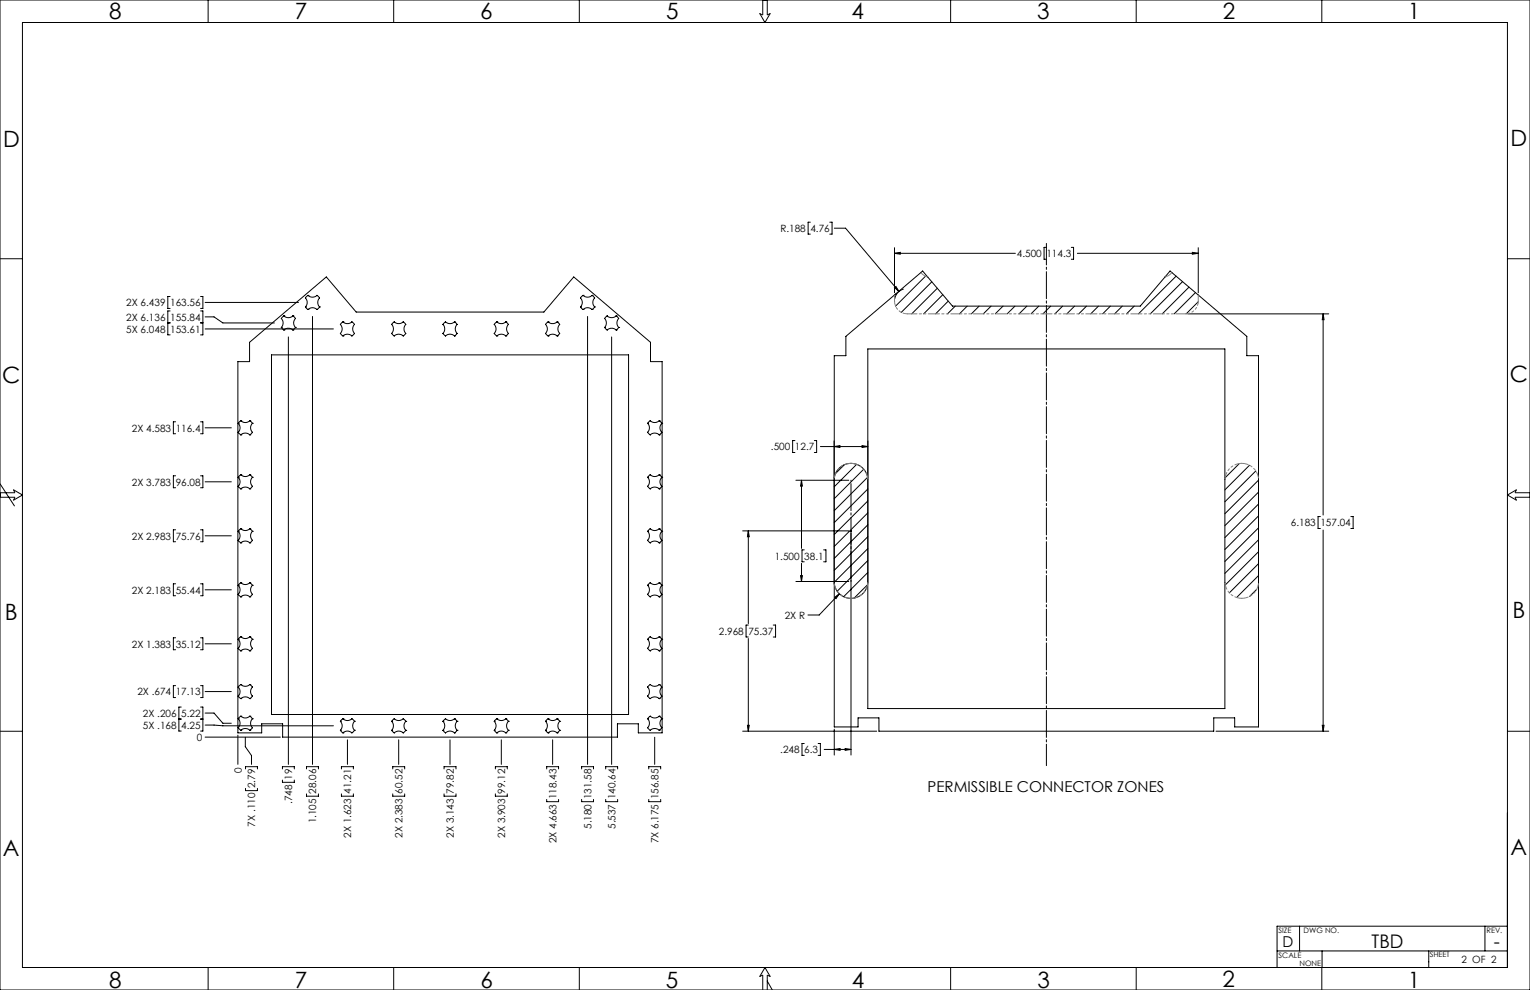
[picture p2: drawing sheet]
<svg xmlns="http://www.w3.org/2000/svg" width="864mm" height="559mm" viewBox="0 0 864 559" stroke-linecap="round" stroke-linejoin="round" font-family="sans-serif">
<g fill="none" stroke="#000" stroke-width=".56">
<path d="M117 0v13M222 0v13M327 0v13M431 0v8h-2l3 5 3-5h-2v-8M537 0v13M641 0v13M746 0v13M0 0h864v559h-864zM13 13h838v533h-838zM457 125h-1v7h1M468 125h2v7h-2M471 129h6l30 36"/>
<path d="M505 140v25M591 140h-2v6h2M605 140h1v6h-1M676 140v25M0 146h13M505 143l3-1v1zM505 143h68M522 156l-17 17M526 159l-17 17M608 143h68M664 156l-21 21M667 159l-18 18"/>
<path d="M673 142l3 1h-3zM851 146h13M96 167h-1v7h1M96 176h-1v13h1M113 167h2v7h-2M113 176h2v13h-2M116 179h5l5 3h29M116 171h52M159 180a4 4 0 0 1 0 5M159 180h.1M160 178a4 4 0 0 0 5 0M160 178h.1"/>
<path d="M160 178l-1 2M165 178l2 2M165 178h.1M167 180a4 4 0 0 0 0 5M167 180h.1M172 173h.1M172 173l2 2M172 168a4 4 0 0 1 0 5M172 168h.1M174 167a4 4 0 0 0 5 0l1 1M174 167h.1M174 167l-2 1"/>
<path d="M174 175h.1M176 179v252M180 173h.1M180 168a4 4 0 0 0 0 5M180 173l-1 2a4 4 0 0 0-5 0M180 168h.1M328 173l1 2M328 173h.1M328 168a4 4 0 0 1 0 5M328 168h.1M329 175a4 4 0 0 1 5 0M329 175h.1"/>
<path d="M329 167a4 4 0 0 0 5 0M329 167h.1M329 167l-1 1M332 179v252M334 175h.1M334 167l2 1M334 167h.1M336 173l-2 2M336 173h.1M336 168a4 4 0 0 0 0 5M336 168h.1M341 180a4 4 0 0 1 0 5"/>
<path d="M341 180h.1M348 178l1 2M348 178a4 4 0 0 1-6 0l-1 2M348 178h.1M349 180a4 4 0 0 0 0 5M349 180h.1M505 162h1l1 3zM506 166l-1 1M510 163a7 7 0 0 0-5 6M529 163l-14 14M532 166l-11 11M535 170l-7 7"/>
<path d="M539 173l-4 4M546 173l-4 4M553 173l-5 4M559 173l-4 4M566 173l-4 4M573 173l-5 4M580 173l-5 4M586 173l-4 4M593 173l-4 4M600 173l-5 4M607 173l-5 4M613 173l-4 4"/>
<path d="M620 173l-4 4M627 173l-5 4M633 173l-4 4M640 173l-4 4M670 177h80M671 162l-15 15M675 165l-12 12M676 170l-6 7M747 177v3h-1zM747 177v114M95 182h1M113 182h2"/>
<path d="M116 186h72M141 193l43-37 17 20h106l17-20 43 37v11h7v210h-14v-5h-11v7h-189v-7h-12v5h-14v-210h7zM159 185l1 1M159 185h.1M160 186h.1M160 186a4 4 0 0 1 5 0M163 190v241M165 186h.1M167 185h.1M167 185l-2 1M192 188l2 2M192 188h.1"/>
<path d="M194 190h.1M194 182l-2 1a4 4 0 0 1 0 5M194 182h.1M194 190a4 4 0 0 1 5 0M194 182a4 4 0 0 0 5 0M199 182h.1M199 190h.1M199 182l1 1a4 4 0 0 0 0 5M200 188l-1 2M200 188h.1M221 188l1 2a4 4 0 0 1 6 0M221 188h.1"/>
<path d="M228 182a4 4 0 0 1-6 0l-1 1a4 4 0 0 1 0 5M228 182h.1M228 190h.1M228 182l1 1a4 4 0 0 0 0 5M229 188l-1 2M229 188h.1M250 188l1 2M250 188h.1M251 182l-1 1a4 4 0 0 1 0 5M251 182h.1M251 190h.1M251 182a4 4 0 0 0 6 0"/>
<path d="M251 190a4 4 0 0 1 6 0M257 182h.1M257 190h.1M257 182l1 1a4 4 0 0 0 0 5M258 188l-1 2M258 188h.1M279 188l1 2M279 188h.1M280 190a4 4 0 0 1 6 0M280 182h.1M280 182l-1 1a4 4 0 0 1 0 5M280 190h.1"/>
<path d="M280 182a4 4 0 0 0 6 0M286 190h.1M286 182l1 1a4 4 0 0 0 0 5M286 182h.1M287 188l-1 2M287 188h.1M308 188l1 2M308 188h.1M309 182a4 4 0 0 0 5 0M309 182h.1M309 182l-1 1a4 4 0 0 1 0 5M309 190a4 4 0 0 1 5 0"/>
<path d="M309 190h.1M314 190h.1M314 182l2 1a4 4 0 0 0 0 5M314 182h.1M316 188l-2 2M316 188h.1M341 185h.1M341 185l2 1a4 4 0 0 1 5 0M345 190v241M348 186h.1M349 185l-1 1M349 185h.1"/>
<path d="M477 190l44-37 17 20h106l16-20 44 37v11h6v209h-13v-5h-12v8h-189v-8h-12v5h-13v-209h6zM490 197h201v203h-201zM153 200h202v203h-202zM99 238h-1v7h1M113 238h2v7h-2M134 239a4 4 0 0 1 0 5M134 239h.1M136 237l-2 2M136 237h.1M136 237a4 4 0 0 0 5 0M141 237l1 2M141 237h.1"/>
<path d="M142 239h.1M142 239a4 4 0 0 0 0 5M366 239h.1M366 239a4 4 0 0 1 0 5M367 237l-1 2M367 237h.1M367 237a4 4 0 0 0 5 0M372 237l2 2M372 237h.1M374 239a4 4 0 0 0 0 5M374 239h.1M116 241h15"/>
<path d="M134 244l2 1M134 244h.1M136 245h.1M136 245a4 4 0 0 1 5 0M141 245h.1M142 244l-1 1M142 244h.1M366 244l1 1M366 244h.1M367 245h.1M367 245a4 4 0 0 1 5 0M372 245h.1"/>
<path d="M374 244l-2 1M374 244h.1M449 249h-2v6h2M460 249h1v6h-1M463 252h27M471 252h3v1zM487 252h3l-3 1zM0 278h8v-2l5 3-5 3v-1h-8M0 273l8 13M99 269h-1v6h1M113 269h2v6h-2M116 272h15"/>
<path d="M134 269a4 4 0 0 1 0 5M134 274l2 2M134 269h.1M134 274h.1M136 268a4 4 0 0 0 5 0M136 276h.1M136 276a4 4 0 0 1 5 0M136 268h.1M136 268l-2 1M141 268h.1M141 276h.1M141 268l1 1"/>
<path d="M142 274l-1 2M142 269a4 4 0 0 0 0 5M142 269h.1M142 274h.1M366 274l1 2M366 269h.1M366 269a4 4 0 0 1 0 5M366 274h.1M367 268l-1 1M367 276h.1M367 268h.1M367 276a4 4 0 0 1 5 0"/>
<path d="M367 268a4 4 0 0 0 5 0M372 276h.1M372 268l2 1M372 268h.1M374 274l-2 2M374 269a4 4 0 0 0 0 5M374 269h.1M374 274h.1M449 271h30M452 271l1 3h-1zM452 271v39M471 271a10 10 0 0 1 9-9 10 10 0 0 1 10 9"/>
<path d="M477 262l-5 5M484 262l-13 13M488 265l-17 16M490 269l-19 19M490 276l-19 19M700 262l-9 8M705 263l-14 14M709 266l-18 17M710 271l-19 19M710 278l-19 19M864 278h-9l1-2-5 3 5 3-1-1h9M99 299h-1v7h1"/>
<path d="M113 299h2v7h-2M134 300h.1M134 300a4 4 0 0 1 0 5M136 298a4 4 0 0 0 5 0M136 298h.1M136 298l-2 2M141 298l1 2M141 298h.1M142 300a4 4 0 0 0 0 5M142 300h.1M366 300h.1M366 300a4 4 0 0 1 0 5"/>
<path d="M367 298l-1 2M367 298h.1M367 298a4 4 0 0 0 5 0M372 298l2 2M372 298h.1M374 300a4 4 0 0 0 0 5M374 300h.1M419 300h60M422 300l1 3h-1zM422 300v52M480 300h1M480 299l1 1"/>
<path d="M480 299v1M481 299l-1 1M490 283l-19 19M490 296l-19 19M490 289l-19 19M710 285l-19 18M710 291l-19 19M710 298l-19 19M745 292h-1v6h1M747 299v114M762 292h2v6h-2M116 302h15"/>
<path d="M134 305l2 1M134 305h.1M136 306h.1M136 306a4 4 0 0 1 5 0M141 306h.1M142 305l-1 1M142 305h.1M366 305l1 1M366 305h.1M367 306h.1M367 306a4 4 0 0 1 5 0M372 306h.1"/>
<path d="M374 305l-2 1M374 305h.1M452 318v10M454 310h-1v7h1M465 310h1v7h-1M480 301v125M490 303l-19 19M490 310l-19 19M490 316l-17 18M710 305l-19 19M710 311l-18 19M710 318l-16 17"/>
<path d="M99 330h-1v6h1M113 330h2v6h-2M116 333h15M134 330h.1M134 330a4 4 0 0 1 0 5M134 335l2 2M134 335h.1M136 329a4 4 0 0 0 5 0M136 329h.1M136 329l-2 1M136 337h.1M136 337a4 4 0 0 1 5 0"/>
<path d="M141 337h.1M141 329l1 1M141 329h.1M142 335l-1 2M142 330a4 4 0 0 0 0 5M142 330h.1M142 335h.1M366 330h.1M366 330a4 4 0 0 1 0 5M366 335l1 2M366 335h.1M367 329l-1 1"/>
<path d="M367 329h.1M367 337h.1M367 329a4 4 0 0 0 5 0M367 337a4 4 0 0 1 5 0M372 329h.1M372 329l2 1M372 337h.1M374 330h.1M374 330a4 4 0 0 0 0 5M374 335l-2 2M374 335h.1M449 328h30"/>
<path d="M452 325h1l-1 3zM471 328a10 10 0 0 0 9 10 10 10 0 0 0 10-10M471 337l3-2-2 3zM474 335l-12 12h-6M490 330l-8 8M490 323l-14 14M709 333l-4 4M710 325l-12 12M136 359a4 4 0 0 0 5 0M136 359h.1M136 359l-2 2M141 359l1 2"/>
<path d="M141 359h.1M367 359l-1 2M367 359h.1M367 359a4 4 0 0 0 5 0M372 359l2 2M372 359h.1M422 353h-1v7h1M436 353h2v7h-2M99 360h-1v7h1M113 360h2v7h-2M116 363h15M134 361h.1"/>
<path d="M134 361a4 4 0 0 1 0 5M134 366l2 1M134 366h.1M136 367h.1M136 367a4 4 0 0 1 5 0M141 367h.1M142 366l-1 1M142 361a4 4 0 0 0 0 5M142 361h.1M142 366h.1M366 366l1 1M366 361h.1"/>
<path d="M366 361a4 4 0 0 1 0 5M366 366h.1M367 367h.1M367 367a4 4 0 0 1 5 0M372 367h.1M374 366l-2 1M374 361a4 4 0 0 0 0 5M374 361h.1M374 366h.1M422 360v53M99 387h-1v7h1M102 399h-1v14h1"/>
<path d="M113 399h2v14h-2M113 387h2v7h-2M116 390h15M134 388a4 4 0 0 1 1 5l1 1M134 388h.1M136 386h.1M136 394h.1M136 386a4 4 0 0 0 5 0M136 394a4 4 0 0 1 5 0M136 386l-2 2M141 394h.1M141 386l1 2"/>
<path d="M141 386h.1M142 388a4 4 0 0 0 0 5l-1 1M142 388h.1M366 388a4 4 0 0 1 0 5l1 1M366 388h.1M367 386l-1 2M367 394h.1M367 386h.1M367 386a4 4 0 0 0 5 0M367 394a4 4 0 0 1 5 0M372 386h.1M372 386l2 2"/>
<path d="M372 394h.1M374 388a4 4 0 0 0-1 5l-1 1M374 388h.1M0 413h13M101 406h1M113 406h2M116 416h42M116 409l72 1M116 402h5l5 6h5M134 415v16M134 406a4 4 0 0 1 0 5M134 411l2 1"/>
<path d="M134 406h.1M134 411h.1M136 404h.1M136 404a4 4 0 0 0 5 0M136 404l-2 2M136 412h.1M136 412a4 4 0 0 1 5 0M138 416v5l4 5v5M141 412h.1M141 404l1 2M141 404h.1M142 406a4 4 0 0 0 0 5"/>
<path d="M142 406h.1M142 411l-1 1M142 411h.1M192 412h.1M192 407a4 4 0 0 1 0 5M192 407h.1M192 412l2 2M194 414a4 4 0 0 1 5 0M194 414h.1M194 406l-2 1M194 406h.1M194 406a4 4 0 0 0 5 0"/>
<path d="M196 418v13M199 414h.1M199 406h.1M199 406l1 1M200 412h.1M200 412l-1 2M200 407h.1M200 407a4 4 0 0 0 0 5M221 412l1 2a4 4 0 0 1 6 0M221 412h.1M221 407a4 4 0 0 1 0 5M221 407h.1"/>
<path d="M225 418v13M228 406a4 4 0 0 1-6 0l-1 1M228 414h.1M228 406h.1M228 406l1 1M229 412h.1M229 412l-1 2M229 407h.1M229 407a4 4 0 0 0 0 5M250 407a4 4 0 0 1 0 5M250 412l1 2M250 407h.1"/>
<path d="M250 412h.1M251 406l-1 1M251 414h.1M251 406h.1M251 406a4 4 0 0 0 6 0M251 414a4 4 0 0 1 6 0M254 418v13M257 406h.1M257 414h.1M257 406l1 1M258 407h.1M258 412l-1 2"/>
<path d="M258 412h.1M258 407a4 4 0 0 0 0 5M279 407h.1M279 407a4 4 0 0 1 0 5M279 412h.1M279 412l1 2M280 406a4 4 0 0 0 6 0M280 406l-1 1M280 414h.1M280 414a4 4 0 0 1 6 0M280 406h.1M283 418v13"/>
<path d="M286 414h.1M286 406l1 1M286 406h.1M287 407h.1M287 407a4 4 0 0 0 0 5M287 412l-1 2M287 412h.1M308 407h.1M308 412h.1M308 407a4 4 0 0 1 0 5M308 412l1 2M309 414h.1"/>
<path d="M309 406h.1M309 414a4 4 0 0 1 5 0M309 406l-1 1M309 406a4 4 0 0 0 5 0M312 418v13M314 414h.1M314 406l2 1M314 406h.1M316 407h.1M316 407a4 4 0 0 0 0 5M316 412l-2 2M316 412h.1"/>
<path d="M366 406h.1M366 411l1 1M366 406a4 4 0 0 1 0 5M366 411h.1M367 404l-1 2M367 412h.1M367 404h.1M367 412a4 4 0 0 1 5 0M367 404a4 4 0 0 0 5 0M370 416v15M372 412h.1M372 404l2 2"/>
<path d="M372 404h.1M374 411l-2 1M374 406h.1M374 406a4 4 0 0 0 0 5M374 411h.1M419 413h76M422 409h1l-1 4zM454 420h-1v6h1M462 420h1v6h-1M471 412v14M686 413h64M746 409h1v4z"/>
<path d="M851 413h13M139 434v-1h6v1M159 434v-1h7v1M173 434v-1h7v1M193 434v-1h6v1M222 434v-1h6v1M251 434v-1h6v1M280 434v-1h6v1M309 434v-1h6v1M328 434v-1h7v1M342 434v-1h7v1M366 434v-1h7v1"/>
<path d="M465 423h15M471 423h3v1zM477 423h3l-3 1zM139 445v1h6v-1M159 440v2h7v-2M173 448v1h7v-1M193 448v1h6v-1M222 448v1h6v-1M251 448v1h6v-1M280 448v1h6v-1M309 451v2h6v-2M328 451v2h7v-2"/>
<path d="M342 451v2h7v-2M366 451v2h7v-2M721 537h130M734 523v14M746 537v9M806 537v9M838 523v14M851 523h-130v23M117 546v13M222 546v13M327 546v13M431 559v-9l-2 1 3-5 3 5-2-1v9"/>
<path d="M433 554l3 5M537 546v13M641 546v13M746 546v13"/>
</g>
<path d="M591 432v-295" fill="none" stroke="#000" stroke-width=".56" stroke-dasharray="15.2 1.3 1.3 1.3" stroke-dashoffset="3.1"/>
<path d="M480 271v57" fill="none" stroke="#000" stroke-width=".56" stroke-dasharray="15.2 1.3 1.3 1.3" stroke-dashoffset="-1.9"/>
<g fill="#000">
<path d="M747 177v3h-1zM746 409h1v4zM505 143l3-1v1zM673 142l3 1h-3zM505 162l2 3-1-3z"/>
<path d="M452 271l1 3h-1zM452 325h1l-1 3zM471 337l1 1 2-3zM487 252h3l-3 1zM471 252h3v1zM422 300l1 3h-1zM422 409h1l-1 4zM477 423h3l-3 1zM471 423h3v1z"/>
</g>
<path d="M669 177h-157" fill="none" stroke="#808080" stroke-width=".56" stroke-dasharray="6.3 1.3 1.3 1.3 1.3 1.3" stroke-dashoffset=".8"/>
<path d="M512 177a7 7 0 0 1-7-7M676 170a7 7 0 0 1-7 7" fill="none" stroke="#808080" stroke-width=".56" stroke-dasharray="6.3 1.3 1.3 1.3 1.3 1.3" stroke-dashoffset="3.9"/>
<path d="M520 154l4 2M658 156l3-2M505 170v-4M676 166v4" fill="none" stroke="#808080" stroke-width=".56" stroke-dasharray="6.3 1.3 1.3 1.3 1.3 1.3"/>
<path d="M471 270a10 10 0 0 1 9-8M701 262a10 10 0 0 1 9 8M480 338a10 10 0 0 1-9-9M710 329a10 10 0 0 1-9 9" fill="none" stroke="#808080" stroke-width=".56" stroke-dasharray="6.3 1.3 1.3 1.3 1.3 1.3" stroke-dashoffset="2.7"/>
<path d="M480 262a10 10 0 0 1 10 9M691 271a10 10 0 0 1 10-9M490 329a10 10 0 0 1-10 9M701 338a10 10 0 0 1-10-9" fill="none" stroke="#808080" stroke-width=".56" stroke-dasharray="6.3 1.3 1.3 1.3 1.3 1.3" stroke-dashoffset="2.3"/>
<g font-size="12.7">
<text x="62" y="11">8</text>
<text x="166" y="11">7</text>
<text x="271" y="11">6</text>
<text x="376" y="11">5</text>
<text x="481" y="11">4</text>
<text x="585" y="11">3</text>
<text x="690" y="11">2</text>
<text x="795" y="11">1</text>
<text x="2" y="83">D</text>
<text x="853" y="82">D</text>
<text x="852" y="216">C</text>
<text x="1" y="216">C</text>
<text x="3" y="350">B</text>
<text x="854" y="349">B</text>
<text x="2" y="483">A</text>
<text x="853" y="482">A</text>
<text x="62" y="558">8</text>
<text x="166" y="558">7</text>
<text x="271" y="558">6</text>
<text x="376" y="557">5</text>
<text x="481" y="558">4</text>
<text x="586" y="558">3</text>
<text x="690" y="557">2</text>
<text x="795" y="558">1</text>
</g>
<g font-size="10.6">
<text x="774" y="535">TBD</text>
<text x="843" y="535">-</text>
</g>
<g font-size="8.5">
<text x="524" y="447">PERMISSIBLE CONNECTOR ZONES</text>
<text x="724" y="535">D</text>
</g>
<g font-size="5.6">
<text x="440" y="131">R.188</text>
<text x="457" y="131">4.76</text>
<text x="574" y="145">4.500</text>
<text x="591" y="145">114.3</text>
<text x="71" y="173">2X 6.439</text>
<text x="96" y="173">163.56</text>
<text x="71" y="181">2X 6.136</text>
<text x="96" y="181">155.84</text>
<text x="71" y="188">5X 6.048</text>
<text x="96" y="188">153.61</text>
<text x="74" y="244">2X 4.583</text>
<text x="99" y="244">116.4</text>
<text x="435" y="254">.500</text>
<text x="449" y="254">12.7</text>
<text x="74" y="274">2X 3.783</text>
<text x="99" y="274">96.08</text>
<text x="729" y="297">6.183</text>
<text x="745" y="297">157.04</text>
<text x="74" y="305">2X 2.983</text>
<text x="99" y="305">75.76</text>
<text x="437" y="316">1.500</text>
<text x="454" y="316">38.1</text>
<text x="74" y="335">2X 2.183</text>
<text x="99" y="335">55.44</text>
<text x="443" y="349">2X R</text>
<text x="406" y="358">2.968</text>
<text x="422" y="358">75.37</text>
<text x="74" y="366">2X 1.383</text>
<text x="99" y="366">35.12</text>
<text x="78" y="392">2X .674</text>
<text x="99" y="392">17.13</text>
<text x="81" y="405">2X .206</text>
<text x="102" y="405">5.22</text>
<text x="81" y="411">5X .168</text>
<text x="102" y="411">4.25</text>
<text x="111" y="418">0</text>
<text x="440" y="425">.248</text>
<text x="454" y="425">6.3</text>
<text x="136" y="436" transform="rotate(-90 136 436)">0</text>
<text x="165" y="440" transform="rotate(-90 165 440)">19</text>
<text x="144" y="445" transform="rotate(-90 144 445)">2.79</text>
<text x="179" y="448" transform="rotate(-90 179 448)">28.06</text>
<text x="198" y="448" transform="rotate(-90 198 448)">41.21</text>
<text x="227" y="448" transform="rotate(-90 227 448)">60.52</text>
<text x="256" y="448" transform="rotate(-90 256 448)">79.82</text>
<text x="285" y="448" transform="rotate(-90 285 448)">99.12</text>
<text x="165" y="454" transform="rotate(-90 165 454)">.748</text>
<text x="314" y="451" transform="rotate(-90 314 451)">118.43</text>
<text x="334" y="451" transform="rotate(-90 334 451)">131.58</text>
<text x="347" y="451" transform="rotate(-90 347 451)">140.64</text>
<text x="372" y="451" transform="rotate(-90 372 451)">156.85</text>
<text x="144" y="467" transform="rotate(-90 144 467)">7X .110</text>
<text x="179" y="465" transform="rotate(-90 179 465)">1.105</text>
<text x="334" y="468" transform="rotate(-90 334 468)">5.180</text>
<text x="347" y="468" transform="rotate(-90 347 468)">5.537</text>
<text x="198" y="473" transform="rotate(-90 198 473)">2X 1.623</text>
<text x="227" y="473" transform="rotate(-90 227 473)">2X 2.383</text>
<text x="256" y="473" transform="rotate(-90 256 473)">2X 3.143</text>
<text x="285" y="473" transform="rotate(-90 285 473)">2X 3.903</text>
<text x="314" y="476" transform="rotate(-90 314 476)">2X 4.663</text>
<text x="372" y="476" transform="rotate(-90 372 476)">7X 6.175</text>
<text x="825" y="543">2 OF 2</text>
</g>
<g font-size="4.2">
<text x="722" y="526">SIZE</text>
<text x="736" y="526">DWG NO.</text>
<text x="839" y="526">REV.</text>
<text x="722" y="540">SCALE</text>
<text x="733" y="545">NONE</text>
<text x="807" y="540">SHEET</text>
</g>
</svg>
